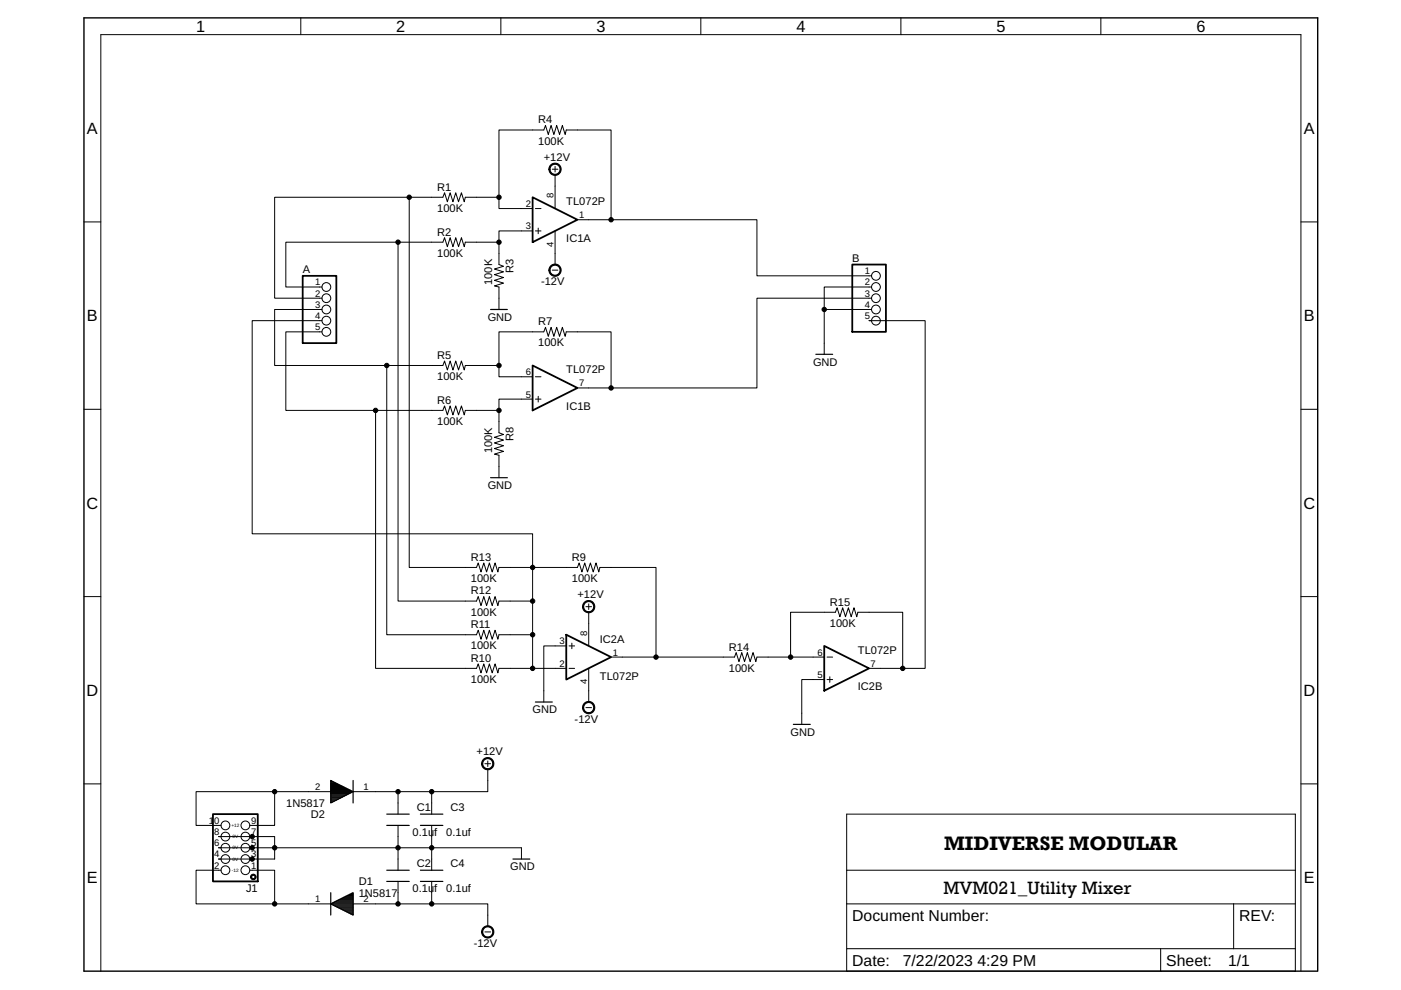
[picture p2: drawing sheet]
<svg xmlns="http://www.w3.org/2000/svg" width="297mm" height="210mm" viewBox="0 0 297 210" stroke-linecap="round" stroke-linejoin="round" font-family="sans-serif">
<path d="M17.8 3.8h261.6v202.1h-261.6z" fill="none" stroke="#000" stroke-width=".3"/>
<g fill="none" stroke="#000" stroke-width=".21">
<path d="M63.8 3.8v3.5M106.2 3.8v3.5M148.6 3.8v3.5M191 3.8v3.5M233.4 3.8v3.5M117.1 35.9h1.2M117.7 35.3v1.2M117.7 37.1v7.1M17.8 47.1h3.6M84.4 51.4v76h16.6l.4-.9 .6 1.9 .6-1.9 .6 1.9 .6-1.9 .6 1.9 .6-1.9 .6 1.9 .2-1h7.1M86.8 41.8v78.5h14.2l.4-.9 .6 1.9 .6-1.9 .6 1.9 .6-1.9 .6 1.9 .6-1.9 .6 1.9 .2-1h7.1v-7.1h-59.4v-45.2h14.8M105.8 51.4v4.7l.9 .4-1.9 .5 1.9 .6-1.9 .6 1.9 .6-1.9 .6 1.9 .6-1.9 .6 1 .3v4.7"/>
<path d="M105.8 41.8v-14.2h9.5l.4-1 .5 1.9 .6-1.9 .6 1.9 .6-1.9 .6 1.9 .6-1.9 .6 1.9 .3-.9h9.5v19h-7.2M112.9 44.2h-7.1v-2.4h-7.1l-.3 1-.6-1.9-.6 1.9-.6-1.9-.6 1.9-.6-1.9-.6 1.9-.5-1.9-.4 .9h-35.7v21.4h10.1M112.9 49h-7.1v2.4h-7.1l-.3 .9-.6-1.9-.6 1.9-.6-1.9-.6 1.9-.6-1.9-.6 1.9-.5-1.9-.4 1h-33.3v9.5h7.7M113.5 49h1.2M113.5 44.2h1.2M114.1 48.4v1.2M117.1 57.3h1.2M117.7 49v7.1M129.6 46.6h30.9v11.9h24.3M275.8 47.1h3.6M68.3 65.6h-10.1v11.9h35.7l.4-1 .5 1.9 .6-1.9 .6 1.9 .6-1.9 .6 1.9 .6-1.9 .6 1.9 .3-.9h7.1v2.4h7.1M68.3 70.4h-7.7v16.6h33.3l.4-.9 .5 1.9 .6-1.9 .6 1.9 .6-1.9 .6 1.9 .6-1.9 .6 1.9 .3-1h7.1v-2.4h7.1"/>
<path d="M82 77.5v57.1h19l.4-1 .6 1.9 .6-1.9 .6 1.9 .6-1.9 .6 1.9 .6-1.9 .6 1.9 .2-.9h7.1M105.8 77.5v-7.1h9.5l.4-1 .5 1.9 .6-1.9 .6 1.9 .6-1.9 .6 1.9 .6-1.9 .6 1.9 .3-.9h9.5v11.9h-7.2M113.5 79.9h1.2M174.8 65.6h10M184.8 60.9h-10v14.2M184.8 63.2h-24.3v19.1h-30.9M184.8 68h-.5h11.9v73.7h-4.8M17.8 86.8h3.6M79.6 87v54.7h21.4l.4-.9 .6 1.9 .6-1.9 .6 1.9 .6-1.9 .6 1.9 .6-1.9 .6 1.9 .2-1h14.3M105.8 87v4.8l.9 .3-1.9 .6 1.9 .6-1.9 .6 1.9 .6-1.9 .6 1.9 .6-1.9 .6 1 .2v4.8M113.5 84.6h1.2M114.1 84v1.2"/>
<path d="M275.8 86.8h3.6M17.8 126.5h3.6M112.9 127.4v14.3M112.9 127.4v-7.1h9.5l.4-.9 .6 1.9 .6-1.9 .6 1.9 .6-1.9 .6 1.9 .6-1.9 .6 1.9 .2-1h11.9v19h-9.5M120.1 136.9h-4.8v11.9M120.6 136.9h1.2M121.2 136.4v1.1M124.2 128.6h1.2M124.8 128v1.2M124.8 129.8v7.1M139.1 139.3h16.6l.4-.9 .6 1.9 .6-1.9 .6 1.9 .6-1.9 .5 1.9 .7-1.9 .6 1.9 .2-1h14.3M167.6 139.3v-9.5h9.5l.4-.9 .6 1.9 .6-1.9 .6 1.9 .6-1.9 .6 1.9 .6-1.9 .6 1.9 .2-1h9.5v11.9h-7.1"/>
<path d="M175.3 139.3h1.2M275.8 126.5h3.6M120.6 141.7h1.2M124.2 150h1.2M124.8 141.7v7.1M174.8 144.1h-4.8v9.5M175.3 144.1h1.2M175.9 143.5v1.2M17.8 166.2h3.6M46.3 179.7h64.3v2.4M46.9 177.4h-.6h11.9v4.7h-11.9h.6M53 177.4h.5"/>
<path d="M58.2 167.9v7.1h-5.2M70.1 167.9h-28.5v7.1h5.3M84.4 167.9v4.7M84.4 175v9.5M91.5 167.9v4.7M91.5 175v9.5M102.8 161.9h1.2M103.4 163.1v4.8h-28.5M103.4 161.3v1.2M275.8 166.2h3.6M46.9 184.5h-5.3v7.1h28.5M53 184.5h5.2v7.1"/>
<path d="M53 182.1h.5M74.9 191.6h28.5v4.8M84.4 186.9v4.7M91.5 186.9v4.7M102.8 197.6h1.2M179.5 191.6h95.1M179.5 184.5h95.1M261.6 191.6v9.5M246.1 201.1v4.8M246.1 201.1h15.5M261.6 201.1h13v4.8h-95.1v-4.8h66.6M274.6 201.1v-28.5h-95.1v28.5"/>
<path d="M275.8 205.9v-198.6h-254.4v198.6"/>
<circle cx="185.7" cy="58.5" r=".93"/>
<circle cx="69.2" cy="70.4" r=".93"/>
<circle cx="69.2" cy="63.2" r=".93"/>
<circle cx="69.2" cy="65.6" r=".93"/>
<circle cx="69.2" cy="60.9" r=".93"/>
<circle cx="69.2" cy="68" r=".93"/>
<circle cx="185.7" cy="63.2" r=".93"/>
<circle cx="185.7" cy="65.6" r=".93"/>
<circle cx="185.7" cy="60.9" r=".93"/>
<circle cx="185.7" cy="68" r=".93"/>
<circle cx="47.8" cy="179.7" r=".93"/>
<circle cx="47.8" cy="177.4" r=".93"/>
<circle cx="47.8" cy="175" r=".93"/>
<circle cx="52" cy="175" r=".93"/>
<circle cx="52" cy="179.7" r=".93"/>
<circle cx="52" cy="177.4" r=".93"/>
<circle cx="47.8" cy="184.5" r=".93"/>
<circle cx="47.8" cy="182.1" r=".93"/>
<circle cx="52" cy="184.5" r=".93"/>
<circle cx="52" cy="182.1" r=".93"/>
</g>
<g fill="#000" stroke="#000" stroke-width=".21">
<path d="M116.8 35a1.3 1.3 0 0 1 2 .2 1.3 1.3 0 0 1-.8 1.9 1.3 1.3 0 0 1-1.6-1.2h.2a1.06 1.06 0 0 1 1.5-1 1.06 1.06 0 0 1 .3 1.8 1.06 1.06 0 0 1-1.8-.5v-.3h-.2z" fill-rule="evenodd"/>
<path d="M116.8 56.4a1.3 1.3 0 0 1 2 .2 1.3 1.3 0 0 1-.8 1.9 1.3 1.3 0 0 1-1.6-1.2h.2a1.07 1.07 0 0 1 1.5-1 1.07 1.07 0 0 1 .3 1.8 1.07 1.07 0 0 1-1.8-.5v-.3h-.2z" fill-rule="evenodd"/>
<path d="M123.9 127.7a1.3 1.3 0 0 1 2 .3 1.3 1.3 0 0 1-.7 1.9 1.3 1.3 0 0 1-1.7-1.3h.2a1.06 1.06 0 0 1 1.5-1 1.06 1.06 0 0 1 .3 1.8 1.06 1.06 0 0 1-1.7-.5l-.1-.3h-.2z" fill-rule="evenodd"/>
<path d="M123.9 149.1a1.3 1.3 0 0 1 2 .3 1.3 1.3 0 0 1-.7 1.9 1.3 1.3 0 0 1-1.7-1.3h.2a1.06 1.06 0 0 1 1.5-1 1.06 1.06 0 0 1 .3 1.8 1.06 1.06 0 0 1-1.7-.5l-.1-.3h-.2z" fill-rule="evenodd"/>
<path d="M102.5 161a1.3 1.3 0 0 1 2 .3 1.3 1.3 0 0 1-.7 1.9 1.3 1.3 0 0 1-1.7-1.3h.2a1.06 1.06 0 0 1 1.5-1 1.06 1.06 0 0 1 .3 1.8 1.06 1.06 0 0 1-1.7-.5l-.1-.3h-.2z" fill-rule="evenodd"/>
<path d="M53.3 185.5a.6 .6 0 0 1 .9 .2 .6 .6 0 0 1-.4 .8 .6 .6 0 0 1-.7-.6h.3a.36 .36 0 0 1 .5-.3 .36 .36 0 0 1 .1 .6 .36 .36 0 0 1-.6-.1v-.2h-.3z" fill-rule="evenodd"/>
<path d="M102.5 196.7a1.3 1.3 0 0 1 2 .2 1.3 1.3 0 0 1-.7 1.9 1.3 1.3 0 0 1-1.7-1.2h.2a1.06 1.06 0 0 1 1.5-1 1.06 1.06 0 0 1 .3 1.8 1.06 1.06 0 0 1-1.7-.5l-.1-.3h-.2z" fill-rule="evenodd"/>
<circle cx="84.4" cy="51.4" r=".47"/>
<circle cx="86.8" cy="41.8" r=".47"/>
<circle cx="105.8" cy="51.4" r=".47"/>
<circle cx="105.8" cy="41.8" r=".47"/>
<circle cx="129.6" cy="46.6" r=".47"/>
<circle cx="82" cy="77.5" r=".47"/>
<circle cx="105.8" cy="77.5" r=".47"/>
<circle cx="174.8" cy="65.6" r=".47"/>
<circle cx="79.6" cy="87" r=".47"/>
<circle cx="105.8" cy="87" r=".47"/>
<circle cx="129.6" cy="82.3" r=".47"/>
<circle cx="112.9" cy="127.4" r=".47"/>
<circle cx="112.9" cy="120.3" r=".47"/>
<circle cx="112.9" cy="134.6" r=".47"/>
<circle cx="139.1" cy="139.3" r=".47"/>
<circle cx="167.6" cy="139.3" r=".47"/>
<circle cx="112.9" cy="141.7" r=".47"/>
<circle cx="191.4" cy="141.7" r=".47"/>
<circle cx="53.5" cy="177.4" r=".47"/>
<circle cx="53.5" cy="179.7" r=".47"/>
<circle cx="58.2" cy="179.7" r=".47"/>
<circle cx="58.2" cy="167.9" r=".47"/>
<circle cx="84.4" cy="179.7" r=".47"/>
<circle cx="84.4" cy="167.9" r=".47"/>
<circle cx="91.5" cy="167.9" r=".47"/>
<circle cx="91.5" cy="179.7" r=".47"/>
<circle cx="53.5" cy="182.1" r=".47"/>
<circle cx="58.2" cy="191.6" r=".47"/>
<circle cx="84.4" cy="191.6" r=".47"/>
<circle cx="91.5" cy="191.6" r=".47"/>
</g>
<path d="M64.2 58.5h7.1v14.2h-7.1zM112.9 41.8l9.5 4.8-9.5 4.8zM180.7 56.1h7.1v14.3h-7.1zM112.9 77.5l9.5 4.8-9.5 4.7zM120.1 134.6l9.5 4.7-9.5 4.8zM174.8 136.9l9.5 4.8-9.5 4.8zM45.1 172.6h9.6v14.3h-9.6z" fill="none" stroke="#000" stroke-width=".38"/>
<g fill="none" stroke="#000" stroke-width=".25">
<path d="M104 65.6h3.6M173 75.1h3.5M104 101.3h3.6M113.5 148.8h3.6M168.2 153.6h3.6M70.1 170.1h.4M70.1 169.8h.8M70.1 169.7h1.2M70.1 169.4h1.6M70.1 169.2h2M70.1 169h2.4M70.1 168.8h2.9"/>
<path d="M70.1 168.6h3.3M70.1 168.4h3.7M70.1 168.2h4.1M70.1 168h4.5M70.1 167.8h4.6M70.1 167.6h4.2M70.1 167.4h3.8M70.1 167.2h3.4M70.1 167h3M70.1 166.8h2.6M70.1 166.6h2.2M70.1 166.3h1.7"/>
<path d="M70.1 166.1h1.3M70.1 165.9h.9M70.1 165.7h.5M70.1 165.5h.1M70.1 165.5l4.8 2.4-4.8 2.3zM74.9 165.5v4.7M82 172.6h4.8M82 175h4.8M89.1 172.6h4.8M89.1 175h4.8M70.1 191.6l4.8-2.3v4.7zM70.1 189.3v4.7"/>
<path d="M70.2 191.7h4.7M70.4 191.5h4.5M70.6 191.9h4.3M70.8 191.3h4.1M71 192.1h3.9M71.2 191.1h3.7M71.5 192.3h3.4M71.7 190.9h3.2M71.9 192.5h3M72.1 190.7h2.8M72.3 192.7h2.6M72.5 190.5h2.4"/>
<path d="M72.7 192.9h2.2M72.9 190.2h2M73.1 193.1h1.8M73.3 190h1.6M73.5 193.3h1.4M73.7 189.8h1.2M73.9 193.5h1M74.1 189.6h.8M74.3 193.8h.6M74.5 189.4h.4M74.8 194h.1M82 184.5h4.8"/>
<path d="M82 186.9h4.8M89.1 184.5h4.8M89.1 186.9h4.8M108.8 182.1h3.5"/>
</g>
<text font-size="4.2" x="200.2" y="180.3">MIDIVERSE MODULAR</text>
<text font-size="3.9" x="200" y="189.5">MVM021_Utility Mixer</text>
<g font-size="3.5">
<text x="41.6" y="6.8">1</text>
<text x="84" y="6.8">2</text>
<text x="126.4" y="6.8">3</text>
<text x="168.8" y="6.8">4</text>
<text x="211.3" y="6.8">5</text>
<text x="253.7" y="6.8">6</text>
<text x="18.4" y="28.4">A</text>
<text x="276.5" y="28.4">A</text>
<text x="18.4" y="68.1">B</text>
<text x="276.5" y="68.1">B</text>
<text x="18.3" y="107.8">C</text>
<text x="276.4" y="107.8">C</text>
<text x="18.3" y="147.5">D</text>
<text x="276.4" y="147.5">D</text>
<text x="18.4" y="187.3">E</text>
<text x="276.5" y="187.3">E</text>
</g>
<g font-size="3.3">
<text x="180.7" y="195.2">Document Number:</text>
<text x="262.7" y="195.2">REV:</text>
<text x="180.7" y="204.7">Date:</text>
<text x="191.4" y="204.7">7/22/2023 4:29 PM</text>
<text x="247.3" y="204.7">Sheet:</text>
<text x="260.4" y="204.7">1/1</text>
</g>
<g font-size="2.3">
<text x="114.1" y="26.2">R4</text>
<text x="114.1" y="30.7">100K</text>
<text x="115.3" y="34.1">+12V</text>
<text x="92.7" y="40.4">R1</text>
<text x="92.7" y="44.9">100K</text>
<text x="120.1" y="43.5">TL072P</text>
<text x="92.7" y="49.9">R2</text>
<text x="120.1" y="51.2">IC1A</text>
<text x="64.2" y="57.9">A</text>
<text x="92.7" y="54.4">100K</text>
<text x="108.9" y="57.9" transform="rotate(-90 108.9 57.9)">R3</text>
<text x="180.7" y="55.5">B</text>
<text x="104.4" y="60.4" transform="rotate(-90 104.4 60.4)">100K</text>
<text x="114.7" y="60.5">-12V</text>
<text x="103.4" y="68">GND</text>
<text x="114.1" y="69">R7</text>
<text x="92.7" y="76.1">R5</text>
<text x="114.1" y="73.5">100K</text>
<text x="172.4" y="77.5">GND</text>
<text x="92.7" y="80.6">100K</text>
<text x="120.1" y="79.2">TL072P</text>
<text x="92.7" y="85.6">R6</text>
<text x="120.1" y="86.9">IC1B</text>
<text x="92.7" y="90.1">100K</text>
<text x="108.9" y="93.6" transform="rotate(-90 108.9 93.6)">R8</text>
<text x="104.4" y="96.1" transform="rotate(-90 104.4 96.1)">100K</text>
<text x="103.4" y="103.7">GND</text>
<text x="99.8" y="118.9">R13</text>
<text x="121.2" y="118.9">R9</text>
<text x="99.8" y="123.4">100K</text>
<text x="121.2" y="123.4">100K</text>
<text x="99.8" y="130.5">100K</text>
<text x="99.8" y="126">R12</text>
<text x="122.4" y="126.8">+12V</text>
<text x="175.9" y="128.4">R15</text>
<text x="99.8" y="137.7">100K</text>
<text x="99.8" y="133.2">R11</text>
<text x="127.2" y="136.4">IC2A</text>
<text x="154.5" y="137.9">R14</text>
<text x="175.9" y="132.9">100K</text>
<text x="99.8" y="140.3">R10</text>
<text x="154.5" y="142.4">100K</text>
<text x="181.9" y="138.6">TL072P</text>
<text x="99.8" y="144.8">100K</text>
<text x="127.2" y="144.1">TL072P</text>
<text x="181.9" y="146.3">IC2B</text>
<text x="112.9" y="151.2">GND</text>
<text x="121.8" y="153.2">-12V</text>
<text x="167.6" y="156">GND</text>
<text x="101" y="160.1">+12V</text>
<text x="60.7" y="171.1">1N5817</text>
<text x="65.9" y="173.5">D2</text>
<text x="88.4" y="172">C1</text>
<text x="95.5" y="172">C3</text>
<text x="87.5" y="177.2">0.1uf</text>
<text x="94.6" y="177.2">0.1uf</text>
<text x="88.4" y="183.9">C2</text>
<text x="95.5" y="183.9">C4</text>
<text x="108.2" y="184.5">GND</text>
<text x="52.2" y="189.2">J1</text>
<text x="76.1" y="190.1">1N5817</text>
<text x="76.1" y="187.7">D1</text>
<text x="87.5" y="189.1">0.1uf</text>
<text x="94.6" y="189.1">0.1uf</text>
<text x="100.4" y="200.8">-12V</text>
</g>
<g font-size="2">
<text x="111.5" y="43.9">2</text>
<text x="117.3" y="42" transform="rotate(-90 117.3 42)">8</text>
<text x="122.8" y="46.3">1</text>
<text x="111.5" y="48.6">3</text>
<text x="117.3" y="52.3" transform="rotate(-90 117.3 52.3)">4</text>
<text x="183.3" y="58.1">1</text>
<text x="66.8" y="60.5">1</text>
<text x="66.8" y="62.9">2</text>
<text x="66.8" y="65.3">3</text>
<text x="183.3" y="60.5">2</text>
<text x="183.3" y="62.9">3</text>
<text x="183.3" y="65.3">4</text>
<text x="66.8" y="67.7">4</text>
<text x="66.8" y="70">5</text>
<text x="183.3" y="67.7">5</text>
<text x="111.5" y="79.5">6</text>
<text x="122.8" y="81.9">7</text>
<text x="111.5" y="84.3">5</text>
<text x="118.6" y="136.6">3</text>
<text x="124.5" y="134.8" transform="rotate(-90 124.5 134.8)">8</text>
<text x="118.6" y="141.4">2</text>
<text x="129.9" y="139">1</text>
<text x="173.3" y="139">6</text>
<text x="173.3" y="143.7">5</text>
<text x="184.6" y="141.4">7</text>
<text x="124.5" y="145" transform="rotate(-90 124.5 145)">4</text>
<text x="66.8" y="167.5">2</text>
<text x="77.1" y="167.5">1</text>
<text x="44.3" y="174.7">10</text>
<text x="45.4" y="179.4">6</text>
<text x="45.4" y="177">8</text>
<text x="53.3" y="179.4">5</text>
<text x="53.3" y="177">7</text>
<text x="53.3" y="174.7">9</text>
<text x="45.4" y="184.2">2</text>
<text x="45.4" y="181.8">4</text>
<text x="53.3" y="184.2">1</text>
<text x="53.3" y="181.8">3</text>
<text x="66.8" y="191.3">1</text>
<text x="77.1" y="191.3">2</text>
</g>
<g font-size="1">
<text x="49.1" y="175.4">+12</text>
<text x="49.3" y="177.7">0V</text>
<text x="49.2" y="184.9">-12</text>
<text x="49.3" y="180.1">0V</text>
<text x="49.3" y="182.5">0V</text>
</g>
</svg>
